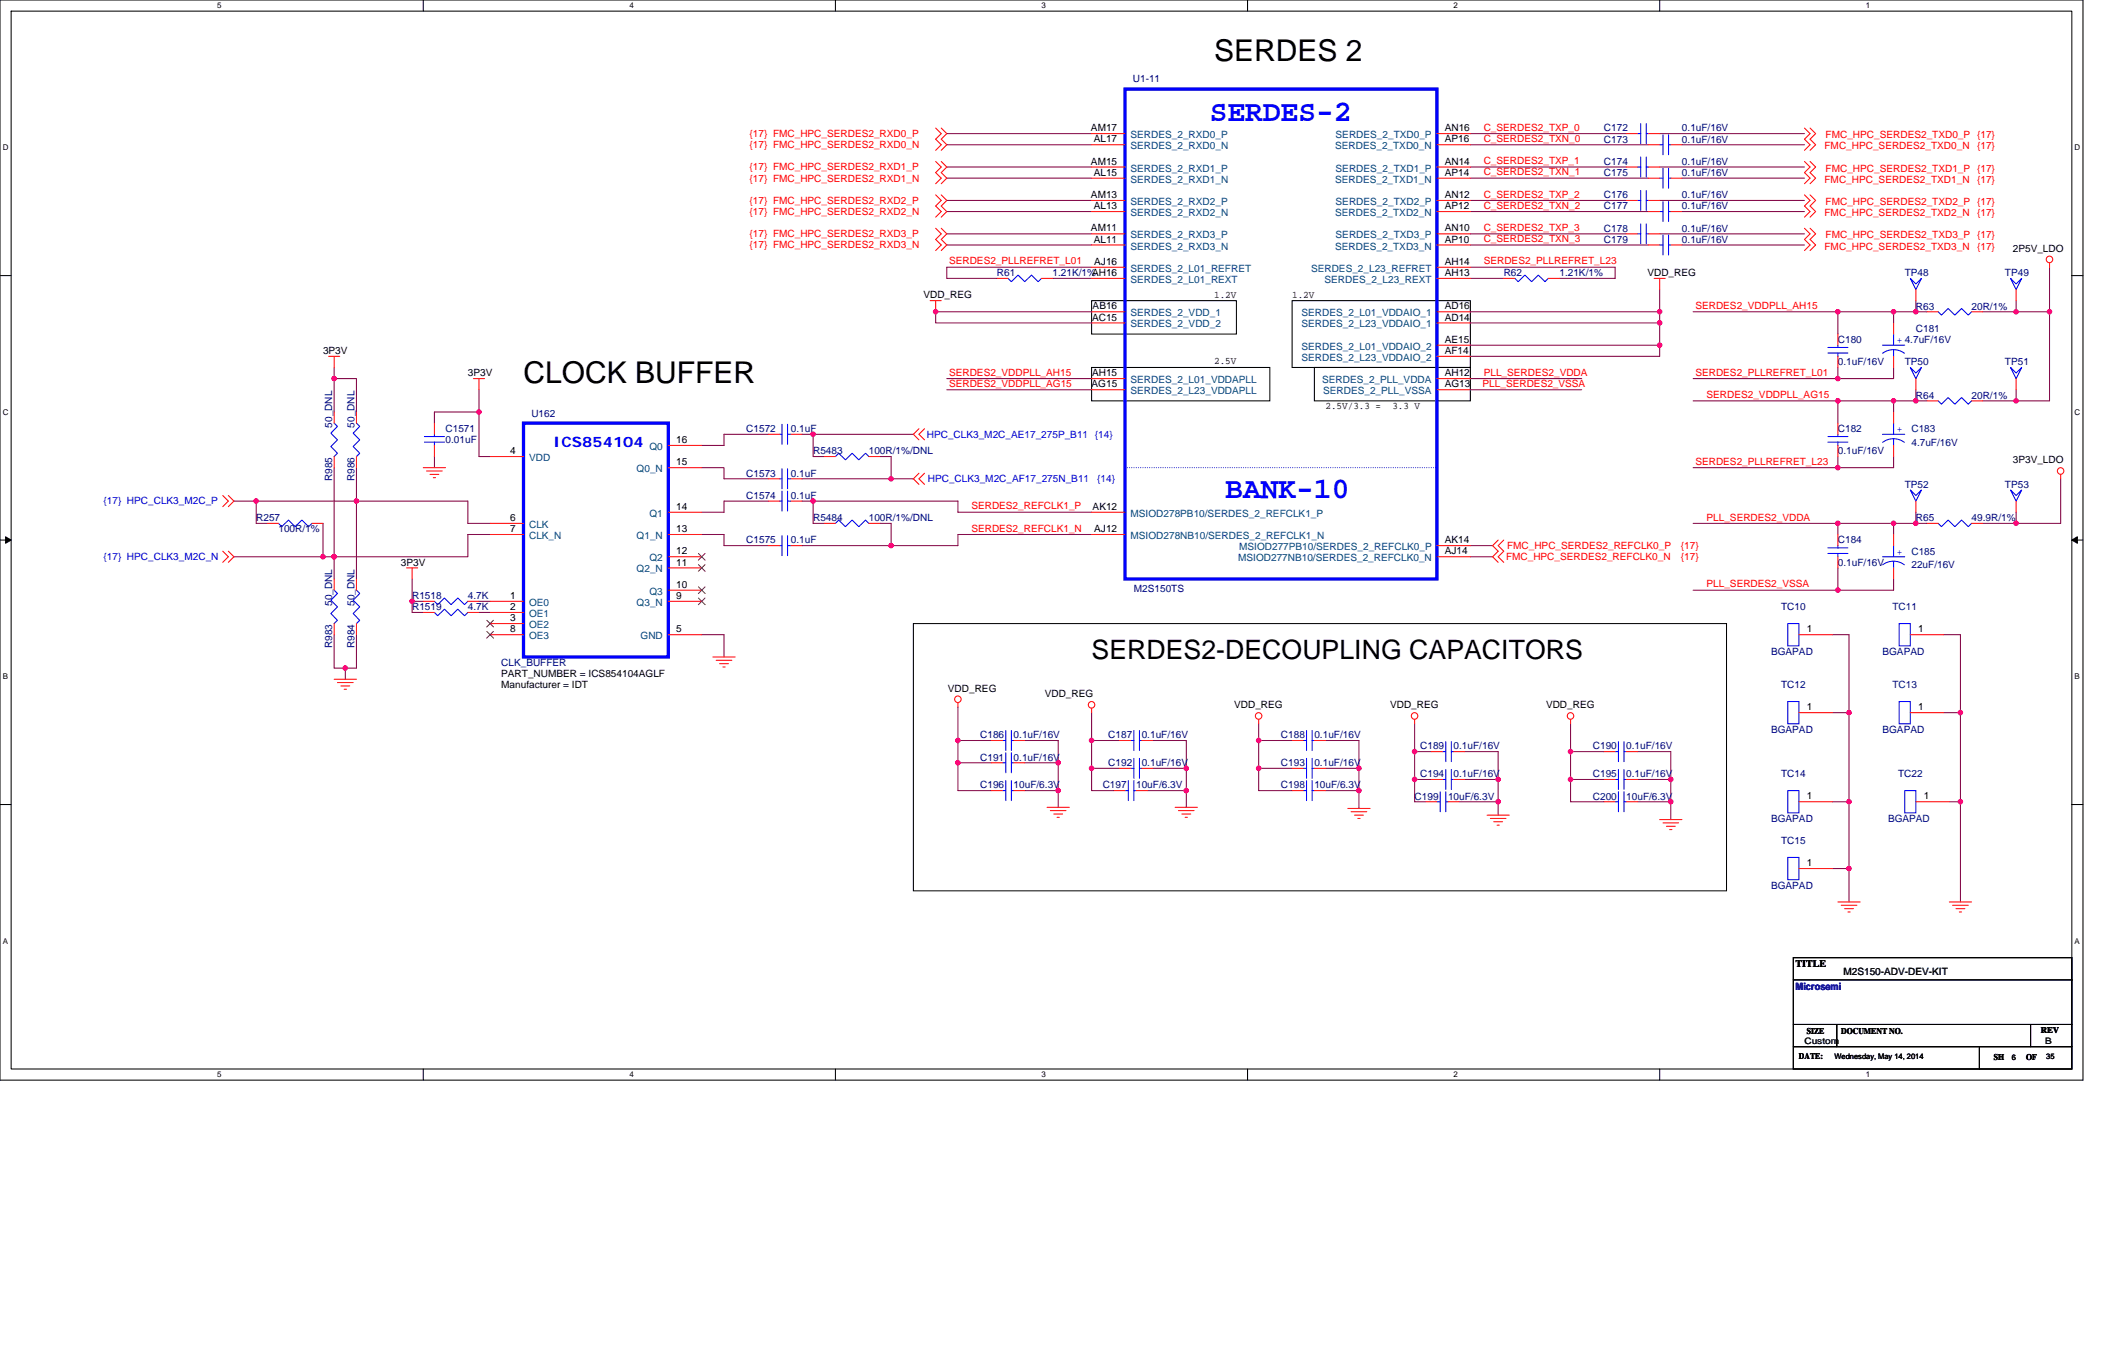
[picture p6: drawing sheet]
<svg xmlns="http://www.w3.org/2000/svg" width="432mm" height="279mm" viewBox="0 0 432 279" stroke-linecap="round" stroke-linejoin="round" font-family="sans-serif">
<path d="M0 0h427.5v221.7h-427.5zM2.3 2.3h422.9v217.2h-422.9z" fill="none" stroke="#000" stroke-width=".21"/>
<g fill="#fff">
<path d="M44.6 .2h.9v1.8h-.9z"/>
<path d="M44.6 219.7h.9v1.8h-.9z"/>
</g>
<path d="M86.9 0v2.3M86.9 219.5v2.2" fill="none" stroke="#000" stroke-width=".21"/>
<g fill="#fff">
<path d="M129.2 .2h.8v1.8h-.8z"/>
<path d="M129.2 219.7h.8v1.8h-.8z"/>
</g>
<path d="M171.4 0v2.3M171.4 219.5v2.2" fill="none" stroke="#000" stroke-width=".21"/>
<g fill="#fff">
<path d="M213.7 .2h.9v1.8h-.9z"/>
<path d="M213.7 219.7h.9v1.8h-.9z"/>
</g>
<path d="M256 0v2.3M256 219.5v2.2" fill="none" stroke="#000" stroke-width=".21"/>
<g fill="#fff">
<path d="M298.3 .2h.9v1.8h-.9z"/>
<path d="M298.3 219.7h.9v1.8h-.9z"/>
</g>
<path d="M340.6 0v2.3M340.6 219.5v2.2" fill="none" stroke="#000" stroke-width=".21"/>
<g fill="#fff">
<path d="M382.9 .2h.9v1.8h-.9z"/>
<path d="M382.9 219.7h.9v1.8h-.9z"/>
<path d="M.6 29.4h1.1v1.8h-1.1z"/>
<path d="M425.8 29.4h1.1v1.8h-1.1z"/>
<path d="M.6 83.7h1.1v1.8h-1.1z"/>
<path d="M425.8 83.7h1.1v1.8h-1.1z"/>
</g>
<path d="M0 56.6h2.3M425.2 56.6h2.3" fill="none" stroke="#000" stroke-width=".21"/>
<g fill="#fff">
<path d="M.6 138h1.1v1.8h-1.1z"/>
<path d="M425.8 138h1v1.8h-1z"/>
</g>
<path d="M0 110.9h2.3M425.2 110.9h2.3" fill="none" stroke="#000" stroke-width=".21"/>
<path d="M1.1 110.2l1.2 .7-1.2 .6zM425.2 110.9l1.1-.7v1.3z" fill="#000" stroke="#000" stroke-width=".21"/>
<g fill="#fff">
<path d="M.6 192.3h1.1v1.8h-1.1z"/>
<path d="M425.8 192.3h1v1.8h-1z"/>
</g>
<g fill="none" stroke="#000" stroke-width=".21">
<path d="M224 75.4h36.6v6.9h-36.6zM224 61.7h29.7v6.9h-29.7zM265.2 61.7h36.6v13.7h-36.6zM269.7 75.4h32.1v6.9h-32.1zM187.5 128h166.8v54.9h-166.8zM0 165.2h2.3M425.2 165.2h2.3M368 196.6h57.2v22.9h-57.2zM368 201.2h57.2M368 210.3h57.2M368 214.9h57.2M377 210.3v4.6"/>
<path d="M406.2 214.9v4.6M416.7 210.3v4.6"/>
</g>
<g fill="none" stroke="#800040" stroke-width=".21">
<path d="M194.3 27.4h29.7M194.3 29.7h29.7M194.3 34.3h29.7M194.3 36.6h29.7M301.8 36.6h36.5M301.8 29.7h36.5M301.8 27.4h32M301.8 34.3h32M340.6 27.4h29.7M340.6 34.3h29.7M345.2 36.6h25.1M345.2 29.7h25.1"/>
<path d="M194.3 41.1h29.7M194.3 43.4h29.7M194.3 48h29.7M194.3 50.3h29.7M216 57.1h8M224 54.9h-29.7v2.2h10.3M301.8 54.9h29.7v2.2h-11.5M301.8 50.3h36.5M301.8 43.4h36.5M301.8 57.1h6.8M301.8 41.1h32M301.8 48h32"/>
<path d="M340.6 41.1h29.7M340.6 48h29.7M340.6 59.4v4.6M345.2 50.3h25.1M345.2 43.4h25.1M420.6 54.9v9.1M68.6 75.4v9.2M68.6 77.7h4.6v6.9M194.3 77.7h29.7M224 64h-32v2.3h32M301.8 77.7h22.8M301.8 66.3h38.8"/>
<path d="M301.8 64h38.8M301.8 70.9h38.8M340.6 70.9v2.3h-38.8M340.6 64v2.3M340.6 66.3v4.6M347.5 77.7h29.7M347.5 64h29.7M377.2 64v4.6M377.2 75.4v2.3M377.2 64h11.4M388.6 75.4v2.3h-11.4M388.6 64v2.3"/>
<path d="M388.6 64h4.6M393.2 64h2.3M393.2 61.7v2.3M406.9 64h6.9M413.8 64h6.8M413.8 61.7v2.3M420.6 64v18.3h-6.8M68.6 96v18.3M73.2 96v6.9M89.2 93.7v2.3M98.3 80v4.6M98.3 84.6h-9.1v2.3"/>
<path d="M98.3 84.6v9.1h2.3M144 96h4.6v2.3h9.1M157.7 89.2h-9.1v2.2h-4.6M164.6 98.3h18.3M164.6 89.2h2.3M166.9 89.2h20.6M166.9 89.2v4.5h2.3M180.6 93.7h2.3v4.6M182.9 98.3h4.6M194.3 80h29.7M301.8 80h22.8M347.5 82.3h29.7"/>
<path d="M347.5 96h29.7M377.2 82.3v4.6M377.2 93.7v2.3M377.2 82.3h11.4M388.6 82.3h4.6M388.6 82.3v2.3M388.6 93.7v2.3h-11.4M393.2 80v2.3M393.2 82.3h2.3M406.9 82.3h6.9M413.8 80v2.3M422.9 98.3v9.1h-9.1"/>
<path d="M48 114.3h18.3M48 102.9h25.2M52.6 102.9v4.5h2.3M66.3 114.3h2.3M66.3 107.4v6.9M68.6 114.3v4.6M73.2 102.9h22.8v4.5h4.6M73.2 102.9v16M84.6 118.9v4.5M100.6 109.7h-4.6v4.6h-27.4M144 109.7h4.6v2.3h9.1M157.7 102.9h-9.1v2.3h-4.6"/>
<path d="M164.6 112h18.3M164.6 102.9h2.3M166.9 102.9h29.7v2.3h27.4M166.9 102.9v4.5h2.3M180.6 107.4h2.3v4.6M224 109.7h-27.4v2.3h-13.7M301.8 112h4.5M301.8 114.3h4.5M347.5 107.4h29.7M377.2 107.4v2.3M377.2 116.6v4.6M377.2 107.4h11.4"/>
<path d="M388.6 107.4h4.6M388.6 118.9v2.3h-11.4M388.6 107.4v2.3M393.2 105.2v2.2M393.2 107.4h2.3M406.9 107.4h6.9M413.8 105.2v2.2M68.6 130.3v6.9h2.3M70.9 137.2v2.2M73.2 130.3v6.9h-2.3M84.6 123.4v2.3h2.3M84.6 123.4h2.3"/>
<path d="M98.3 123.4h2.3M98.3 125.7h2.3M144 130.3h4.6v4.6M347.5 121.2h29.7M376 130.3h3.5v16M398.9 130.3h3.4v16M196.6 156.6v5.7h6.9M196.6 152h6.9M196.6 152v4.6h6.9M196.6 145.2v6.8M210.3 152h6.9v4.6M210.3 156.6h6.9"/>
<path d="M217.2 156.6v5.7M224 152v5.7M224 157.7v4.6h4.6M224 146.3v5.7M224 157.7h5.7M224 152h5.7M236.6 157.7h6.9M236.6 152h6.9v5.7M243.5 157.7v4.6M258.3 157.7v4.6h6.9M258.3 148.6v3.4M258.3 152v5.7"/>
<path d="M258.3 152h6.9M258.3 157.7h6.9M272 152h6.9v5.7M272 157.7h6.9M278.9 157.7v4.6M290.3 154.3v5.7M290.3 154.3h3.5M290.3 148.6v5.7M300.6 154.3h6.9v5.7M322.3 148.6v5.7M322.3 154.3v5.7M322.3 154.3h6.9"/>
<path d="M336 154.3h6.9v5.7M376 146.3h3.5M379.5 146.3v32M398.9 146.3h3.4M402.3 146.3v18.3h-2.3M210.3 162.3h6.9M217.2 162.3v3.4M235.5 162.3h8M243.5 162.3v3.4M272 162.3h6.9M278.9 162.3v3.7M290.3 160h3.5"/>
<path d="M290.3 160v4.6h2.3M299.5 164.6h8M300.6 160h6.9M307.5 164.6v2.7M307.5 160v4.6M322.3 160v4.6h6.9M322.3 160h6.9M336 160h6.9v4.6M336 164.6h6.9M342.9 164.6v3.7M376 164.6h3.5M376 178.3h3.5"/>
<path d="M379.5 178.3v6.9M402.3 164.6v20.6"/>
</g>
<g fill="#f0f" stroke="#f0f" stroke-width=".21">
<circle cx="192" cy="64" r=".46"/>
<circle cx="377.2" cy="121.1" r=".46"/>
<circle cx="388.6" cy="107.4" r=".46"/>
<circle cx="377.2" cy="82.3" r=".46"/>
<circle cx="377.2" cy="96" r=".46"/>
<circle cx="377.2" cy="77.7" r=".46"/>
<circle cx="377.2" cy="64" r=".46"/>
<circle cx="388.6" cy="82.3" r=".46"/>
<circle cx="377.2" cy="107.4" r=".46"/>
<circle cx="388.6" cy="64" r=".46"/>
<circle cx="258.3" cy="152" r=".46"/>
<circle cx="196.6" cy="152" r=".46"/>
<circle cx="196.6" cy="156.6" r=".46"/>
<circle cx="217.2" cy="162.3" r=".46"/>
<circle cx="217.2" cy="156.6" r=".46"/>
<circle cx="258.3" cy="157.7" r=".46"/>
<circle cx="307.5" cy="164.6" r=".46"/>
<circle cx="342.9" cy="164.6" r=".46"/>
<circle cx="224" cy="152" r=".46"/>
<circle cx="290.3" cy="160" r=".46"/>
<circle cx="290.3" cy="154.3" r=".46"/>
<circle cx="342.9" cy="160" r=".46"/>
<circle cx="307.5" cy="160" r=".46"/>
<circle cx="322.3" cy="160" r=".46"/>
<circle cx="322.3" cy="154.3" r=".46"/>
<circle cx="278.9" cy="162.3" r=".46"/>
<circle cx="278.9" cy="157.7" r=".46"/>
<circle cx="243.4" cy="162.3" r=".46"/>
<circle cx="243.4" cy="157.7" r=".46"/>
<circle cx="224" cy="157.7" r=".46"/>
<circle cx="379.5" cy="164.6" r=".46"/>
<circle cx="379.5" cy="146.3" r=".46"/>
<circle cx="379.5" cy="178.3" r=".46"/>
<circle cx="402.3" cy="164.6" r=".46"/>
<circle cx="402.3" cy="146.3" r=".46"/>
<circle cx="340.6" cy="66.3" r=".46"/>
<circle cx="340.6" cy="64" r=".46"/>
<circle cx="340.6" cy="70.9" r=".46"/>
<circle cx="413.8" cy="64" r=".46"/>
<circle cx="420.6" cy="64" r=".46"/>
<circle cx="166.9" cy="89.1" r=".46"/>
<circle cx="182.9" cy="98.3" r=".46"/>
<circle cx="98.3" cy="84.6" r=".46"/>
<circle cx="84.6" cy="123.4" r=".46"/>
<circle cx="166.9" cy="102.9" r=".46"/>
<circle cx="182.9" cy="112" r=".46"/>
<circle cx="68.6" cy="114.3" r=".46"/>
<circle cx="73.1" cy="102.9" r=".46"/>
<circle cx="70.9" cy="137.1" r=".46"/>
<circle cx="52.6" cy="102.9" r=".46"/>
<circle cx="66.3" cy="114.3" r=".46"/>
<circle cx="68.6" cy="77.7" r=".46"/>
<circle cx="393.2" cy="64" r=".46"/>
<circle cx="393.2" cy="82.3" r=".46"/>
<circle cx="413.8" cy="82.3" r=".46"/>
<circle cx="413.8" cy="107.4" r=".46"/>
<circle cx="393.2" cy="107.4" r=".46"/>
</g>
<g fill="none" stroke="#f00" stroke-width=".21">
<path d="M192 33.1l1.2 1.2-1.2 1.1 1.2 1.2-1.2 1.1M192 26.3l1.2 1.1-1.2 1.2 1.2 1.1-1.2 1.2M193.2 33.1l1.1 1.2-1.1 1.1 1.1 1.2-1.1 1.1M193.2 26.3l1.1 1.1-1.1 1.2 1.1 1.1-1.1 1.2M224 29.7h6.9M224 27.4h6.9M224 36.6h6.9M224 34.3h6.9M294.9 29.7h6.9M294.9 27.4h6.9M294.9 36.6h6.9M294.9 34.3h6.9"/>
<path d="M333.8 34.3h2.2M333.8 27.4h2.2M338.3 34.3h2.3M338.3 27.4h2.3M338.3 29.7h2.3M338.3 36.6h2.3M342.9 29.7h2.3M342.9 36.6h2.3M370.3 26.3l1.2 1.1-1.2 1.2 1.2 1.1-1.2 1.2M370.3 33.1l1.2 1.2-1.2 1.1 1.2 1.2-1.2 1.1M371.5 26.3l1.1 1.1-1.1 1.2 1.1 1.1-1.1 1.2M371.5 33.1l1.1 1.2-1.1 1.1 1.1 1.2-1.1 1.1"/>
<path d="M192 40l1.2 1.1-1.2 1.2 1.2 1.1-1.2 1.2M192 46.9l1.2 1.1-1.2 1.1 1.2 1.2-1.2 1.1M193.2 40l1.1 1.1-1.1 1.2 1.1 1.1-1.1 1.2M193.2 46.9l1.1 1.1-1.1 1.1 1.1 1.2-1.1 1.1M204.6 57.1h2.3M213.7 57.1h2.3M224 43.4h6.9M224 41.1h6.9M224 50.3h6.9M224 48h6.9M224 54.9h6.9M224 57.1h6.9"/>
<path d="M294.9 43.4h6.9M294.9 41.1h6.9M294.9 50.3h6.9M294.9 48h6.9M294.9 54.9h6.9M294.9 57.1h6.9M308.6 57.1h2.3M317.8 57.1h2.2M333.8 41.1h2.2M333.8 48h2.2M338.3 41.1h2.3M338.3 48h2.3"/>
<path d="M338.3 43.4h2.3M338.3 50.3h2.3M339.5 57.1h2.3M340.6 57.1v2.3M342.9 43.4h2.3M342.9 50.3h2.3M370.3 40l1.2 1.1-1.2 1.2 1.2 1.1-1.2 1.2M370.3 46.9l1.2 1.1-1.2 1.1 1.2 1.2-1.2 1.1M371.5 40l1.1 1.1-1.1 1.2 1.1 1.1-1.1 1.2M371.5 46.9l1.1 1.1-1.1 1.1 1.1 1.2-1.1 1.1M393.2 59.4v2.3M413.8 59.4v2.3"/>
<path d="M420.6 54v.9M67.4 73.2h2.3M68.6 73.2v2.2M97.2 77.7h2.2M98.3 77.7v2.3M190.9 61.7h2.3M192 61.7v2.3M224 77.7h6.9M224 64h6.9M224 66.3h6.9M294.9 64h6.9M294.9 70.9h6.9"/>
<path d="M294.9 66.3h6.9M294.9 73.2h6.9M294.9 77.7h6.9M377.2 68.6v2.3M377.2 73.2v2.2M388.6 66.3v2.3M388.6 73.2v2.2M393.2 77.7v2.3M395.5 64h2.3M404.6 64h2.3M413.8 77.7v2.3M68.6 84.6v2.3"/>
<path d="M68.6 93.7v2.3M73.2 84.6v2.3M73.2 93.7v2.3M86.9 96h4.5M87.5 96.7h3.3M88.2 97.4h1.9M88.9 98.1h.5M89.2 86.9v2.3M89.2 91.4v2.3M100.6 93.7h6.8M137.2 96h6.8M137.2 91.4h6.8"/>
<path d="M157.7 89.2h2.3M157.7 98.3h2.3M162.3 89.2h2.3M162.3 98.3h2.3M169.2 93.7h2.2M178.3 93.7h2.3M188.6 88l-1.1 1.2 1.1 1.1M188.6 97.2l-1.1 1.1 1.1 1.1M189.7 88l-1.1 1.2 1.1 1.1M189.7 97.2l-1.1 1.1 1.1 1.1M224 80h6.9M294.9 80h6.9"/>
<path d="M377.2 86.9v2.3M377.2 91.4v2.3M388.6 84.6v2.3M388.6 91.4v2.3M395.5 82.3h2.3M404.6 82.3h2.3M422.9 97.4v.9M45.7 113.2l1.2 1.1-1.2 1.1M45.7 101.7l1.2 1.2-1.2 1.1M46.9 113.2l1.1 1.1-1.1 1.1M46.9 101.7l1.1 1.2-1.1 1.1M54.9 107.4h2.2"/>
<path d="M64 107.4h2.3M68.6 118.9v2.3M73.2 118.9v2.3M83.4 116.6h2.3M84.6 116.6v2.3M100.6 107.4h6.8M100.6 109.7h6.8M137.2 116.6h6.8M137.2 114.3h6.8M137.2 109.7h6.8M137.2 105.2h6.8M157.7 102.9h2.3"/>
<path d="M157.7 112h2.3M162.3 102.9h2.3M162.3 112h2.3M169.2 107.4h2.2M178.3 107.4h2.3M224 105.2h6.9M224 109.7h6.9M294.9 114.3h6.9M294.9 112h6.9M307.5 110.9l-1.2 1.1 1.2 1.2-1.2 1.1 1.2 1.1M308.6 110.9l-1.1 1.1 1.1 1.2-1.1 1.1 1.1 1.1M377.2 109.7v2.3"/>
<path d="M377.2 114.3v2.3M388.6 109.7v2.3M388.6 116.6v2.3M393.2 102.9v2.3M395.5 107.4h2.3M404.6 107.4h2.3M413.8 102.9v2.3M68.6 139.4h4.6M68.6 128v2.3M73.2 128v2.3M86.9 123.4h2.3M86.9 125.7h2.3"/>
<path d="M96 123.4h2.3M96 125.7h2.3M100.6 123.4h6.8M100.6 125.7h6.8M100.6 128h6.8M100.6 130.3h6.8M137.2 130.3h6.8M137.2 123.4h6.8M137.2 121.2h6.8M146.3 134.9h4.6M147 135.6h3.2M147.7 136.2h1.8"/>
<path d="M148.4 136.9h.4M369.2 130.3h6.8M392 130.3h6.9M69.3 140.1h3.2M70 140.8h1.8M70.6 141.5h.5M196.6 144.3v.9M203.5 152h2.2M203.5 156.6h2.2M208 152h2.3M208 156.6h2.3M224 145.4v.9"/>
<path d="M229.7 152h2.3M229.7 157.7h2.3M234.3 152h2.3M234.3 157.7h2.3M258.3 147.7v.9M265.2 157.7h2.3M265.2 152h2.3M269.7 157.7h2.3M269.7 152h2.3M290.3 147.7v.9M293.8 154.3h2.2M298.3 154.3h2.3"/>
<path d="M322.3 147.7v.9M329.2 154.3h2.3M333.8 154.3h2.2M369.2 146.3h6.8M392 146.3h6.9M203.5 162.3h2.2M208 162.3h2.3M214.9 165.7h4.6M215.6 166.4h3.2M216.3 167.1h1.8M216.9 167.8h.5M228.6 162.3h2.3"/>
<path d="M233.2 162.3h2.3M241.2 165.7h4.5M241.9 166.4h3.2M242.5 167.1h1.9M243.2 167.8h.5M265.2 162.3h2.3M269.7 162.3h2.3M276.6 166h4.6M277.3 166.6h3.2M278 167.3h1.8M278.7 168h.4M292.6 164.6h2.3"/>
<path d="M293.8 160h2.2M297.2 164.6h2.3M298.3 160h2.3M305.2 167.3h4.6M305.9 168h3.2M306.6 168.7h1.8M307.2 169.4h.5M329.2 164.6h2.3M329.2 160h2.3M333.8 164.6h2.2M333.8 160h2.2M340.6 168.3h4.6"/>
<path d="M341.3 168.9h3.2M342 169.6h1.8M342.7 170.3h.4M369.2 164.6h6.8M369.2 178.3h6.8M393.2 164.6h6.9M377.2 185.2h4.6M377.9 185.8h3.2M378.6 186.5h1.8M379.2 187.2h.5M400 185.2h4.6M400.7 185.8h3.2"/>
<path d="M401.4 186.5h1.8M402.1 187.2h.5"/>
<circle cx="420.6" cy="53.2" r=".67"/>
<circle cx="422.9" cy="96.7" r=".67"/>
<circle cx="196.6" cy="143.5" r=".67"/>
<circle cx="224" cy="144.7" r=".67"/>
<circle cx="258.3" cy="147" r=".67"/>
<circle cx="290.3" cy="147" r=".67"/>
<circle cx="322.3" cy="147" r=".67"/>
</g>
<g fill="none" stroke="#00f" stroke-width=".21">
<path d="M336 34.3h.7M336 27.4h.7M336.7 32.2v4.1M336.7 39.1v4.1M336.7 25.4v4.1M337.9 32.2v4.1M337.9 39.1v4.1M337.9 25.4v4.1M337.9 34.3h.4M337.9 27.4h.4M340.6 29.7h.7M340.6 36.6h.7"/>
<path d="M341.3 27.7v4.1M341.3 34.5v4.1M342.4 27.7v4.1M342.4 34.5v4.1M342.4 29.7h.5M342.4 36.6h.5M206.9 57.1l.7 .7 1.3-1.3 1.4 1.3 1.4-1.3 1.4 1.3 .6-.7M310.9 57.1l.7 .7 1.3-1.3 1.4 1.3 1.4-1.3 1.4 1.3 .7-.7M336 41.1h.7M336 48h.7M336.7 46v4.1M337.9 46v4.1"/>
<path d="M337.9 41.1h.4M337.9 48h.4M340.6 43.4h.7M340.6 50.3h.7M341.3 41.4v4.1M341.3 48.2v4.1M342.4 41.4v4.1M342.4 48.2v4.1M342.4 43.4h.5M342.4 50.3h.5M392 57.1l1.2 1.2 1.1-1.2-1.1 2.3zM412.6 57.1l1.2 1.2 1.1-1.2-1.1 2.3z"/>
<path d="M375.1 72.5h4.1M375.1 71.3h4.1M377.2 70.9v.4M377.2 72.5v.7M386.3 70.9h4.6M386.4 72.5a3.7 3.7 0 0 1 4.4 0M388.6 71.8v1.4M388.6 68.6v2.3M392 75.4l1.2 1.2 1.1-1.2-1.1 2.3zM397.8 64l.6 .7 1.4-1.4 1.4 1.4 1.4-1.4 1.3 1.4 .7-.7M412.6 75.4l1.2 1.2 1.1-1.2-1.1 2.3zM68.6 86.9l.7 .6-1.4 1.4 1.4 1.4-1.4 1.4 1.4 1.3-.7 .7"/>
<path d="M73.2 86.9l.6 .6-1.3 1.4 1.3 1.4-1.3 1.4 1.3 1.3-.6 .7M87.1 90.8h4.1M87.1 89.6h4.1M89.2 89.2v.4M89.2 90.8v.6M160 89.2h.5M160 98.3h.5M160.5 87.1v4.1M160.5 96.2v4.2M161.6 87.1v4.1M161.6 96.2v4.2M161.6 89.2h.7"/>
<path d="M161.6 98.3h.7M171.4 93.7l.7-.7 1.4 1.4 1.4-1.4 1.4 1.4 1.3-1.4 .7 .7M375.1 90.8h4.1M375.1 89.6h4.1M377.2 89.2v.4M377.2 90.8v.6M386.3 89.2h4.6M386.4 90.8a3.7 3.7 0 0 1 4.4 0M388.6 90.1v1.3M388.6 86.9v2.3M397.8 82.3l.6 .7 1.4-1.4 1.4 1.4 1.4-1.4 1.3 1.4 .7-.7M57.2 107.4l.6 .7 1.4-1.3 1.4 1.3 1.4-1.3 1.3 1.3 .7-.7"/>
<path d="M160 102.9h.5M160 112h.5M160.5 100.8v4.1M160.5 110v4.1M161.6 100.8v4.1M161.6 110v4.1M161.6 102.9h.7M161.6 112h.7M171.4 107.4l.7-.6 1.4 1.3 1.4-1.3 1.4 1.3 1.3-1.3 .7 .6M375.1 113.6h4.1M375.1 112.5h4.1M377.2 112v.5"/>
<path d="M377.2 113.6v.7M386.3 114.3h4.6M386.4 116a3.7 3.7 0 0 1 4.4 0M388.6 115.2v1.4M388.6 112v2.3M392 100.6l1.2 1.1 1.1-1.1-1.1 2.3zM397.8 107.4l.6 .7 1.4-1.3 1.4 1.3 1.4-1.3 1.3 1.3 .7-.7M412.6 100.6l1.2 1.1 1.1-1.1-1.1 2.3zM68.6 121.2l.7 .6-1.4 1.4 1.4 1.4-1.4 1.4 1.4 1.3-.7 .7M73.2 121.2l.6 .6-1.3 1.4 1.3 1.4-1.3 1.4 1.3 1.3-.6 .7M89.2 123.4l.6 .7 1.4-1.3 1.4 1.3 1.4-1.3 1.3 1.3 .7-.7M89.2 125.7l.6 .7 1.4-1.3 1.4 1.3 1.4-1.3 1.3 1.3 .7-.7"/>
<path d="M366.9 128h2.3v4.6h-2.3zM389.8 128h2.2v4.6h-2.2zM205.7 152h.7M205.7 156.6h.7M206.4 150v4.1M206.4 154.5v4.1M207.6 150v4.1M207.6 154.5v4.1M207.6 152h.4M207.6 156.6h.4M232 152h.7M232 157.7h.7"/>
<path d="M232.7 150v4.1M232.7 155.7v4.1M233.8 150v4.1M233.8 155.7v4.1M233.8 152h.5M233.8 157.7h.5M267.5 157.7h.6M267.5 152h.6M268.1 155.7v4.1M268.1 150v4.1M269.3 155.7v4.1M269.3 150v4.1"/>
<path d="M269.3 157.7h.4M269.3 152h.4M296 154.3h.7M296.7 152.3v4.1M296.7 158v4.1M297.9 152.3v4.1M297.9 158v4.1M297.9 154.3h.4M331.5 154.3h.6M332.1 158v4.1M332.1 152.3v4.1M333.3 158v4.1"/>
<path d="M333.3 152.3v4.1M333.3 154.3h.5M366.9 144h2.3v4.6h-2.3zM389.8 144h2.2v4.6h-2.2zM205.7 162.3h.7M206.4 160.3v4.1M207.6 160.3v4.1M207.6 162.3h.4M230.9 162.3h.7M231.6 160.3v4.1M232.7 160.3v4.1M232.7 162.3h.5"/>
<path d="M267.5 162.3h.6M268.1 160.3v4.1M269.3 160.3v4.1M269.3 162.3h.4M294.9 164.6h.7M295.6 162.5v4.1M296 160h.7M296.7 162.5v4.1M296.7 164.6h.5M297.9 160h.4M331.5 164.6h.6M331.5 160h.6"/>
<path d="M332.1 162.5v4.1M333.3 162.5v4.1M333.3 164.6h.5M333.3 160h.5M366.9 162.3h2.3v4.6h-2.3zM366.9 176h2.3v4.6h-2.3zM390.9 162.3h2.3v4.6h-2.3z"/>
</g>
<path d="M230.9 18.3h64v100.6h-64zM107.4 86.9h29.8v48h-29.8z" fill="none" stroke="#00f" stroke-width=".68"/>
<path d="M230.9 96h64M294.9 96h.1" fill="none" stroke="#00f" stroke-width=".21" stroke-dasharray="0 .4"/>
<path d="M143.3 115.9l1.4 1.4M143.3 113.6l1.4 1.4M144.7 115.9l-1.4 1.4M144.7 113.6l-1.4 1.4M99.9 127.3l1.4 1.4M99.9 129.6l1.4 1.4M101.3 127.3l-1.4 1.4M101.3 129.6l-1.4 1.4M143.3 122.8l1.4 1.3M143.3 120.5l1.4 1.4M144.7 122.8l-1.4 1.3M144.7 120.5l-1.4 1.4" fill="none" stroke="#804000" stroke-width=".21"/>
<g font-size="6.2">
<text x="249.2" y="12.4">SERDES 2</text>
<text x="107.4" y="78.7">CLOCK BUFFER</text>
</g>
<g font-size="6.2" fill="#00f">
<text x="248.3" y="24.8">SERDES-2</text>
<text x="251.5" y="102.3">BANK-10</text>
</g>
<text font-size="5.5" x="224" y="135.3">SERDES2-DECOUPLING CAPACITORS</text>
<text font-size="3" fill="#00f" x="113.6" y="91.7">ICS854104</text>
<g font-size="2.1" fill="#000080">
<text x="232.5" y="16.9">U1-11</text>
<text x="329.2" y="29.3">C173</text>
<text x="329.2" y="27">C172</text>
<text x="345.2" y="29.3">0.1uF/16V</text>
<text x="345.2" y="27">0.1uF/16V</text>
<text x="329.2" y="33.8">C174</text>
<text x="345.2" y="33.8">0.1uF/16V</text>
<text x="329.2" y="36.1">C175</text>
<text x="329.2" y="40.7">C176</text>
<text x="345.2" y="36.1">0.1uF/16V</text>
<text x="345.2" y="40.7">0.1uF/16V</text>
<text x="329.2" y="43">C177</text>
<text x="329.2" y="47.6">C178</text>
<text x="345.2" y="43">0.1uF/16V</text>
<text x="345.2" y="47.6">0.1uF/16V</text>
<text x="329.2" y="49.8">C179</text>
<text x="345.2" y="49.8">0.1uF/16V</text>
<text x="204.6" y="56.7">R61</text>
<text x="216" y="56.7">1.21K/1%AH16</text>
<text x="308.6" y="56.7">R62</text>
<text x="320" y="56.7">1.21K/1%</text>
<text x="390.9" y="56.7">TP48</text>
<text x="411.5" y="56.7">TP49</text>
<text x="393.2" y="63.6">R63</text>
<text x="404.6" y="63.6">20R/1%</text>
<text x="377.2" y="70.4">C180</text>
<text x="393.2" y="68.1">C181</text>
<text x="377.2" y="75">0.1uF/16V</text>
<text x="390.9" y="75">TP50</text>
<text x="411.5" y="75">TP51</text>
<text x="393.2" y="81.9">R64</text>
<text x="404.6" y="81.9">20R/1%</text>
<text x="68.2" y="87.8" transform="rotate(-90 68.2 87.8)">50_DNL</text>
<text x="72.8" y="87.8" transform="rotate(-90 72.8 87.8)">50_DNL</text>
<text x="91.4" y="88.7">C1571</text>
<text x="109.1" y="85.5">U162</text>
<text x="153.2" y="88.7">C1572</text>
<text x="162.3" y="88.7">0.1uF</text>
<text x="377.2" y="88.7">C182</text>
<text x="392.3" y="88.7">C183</text>
<text x="91.4" y="91">0.01uF</text>
<text x="166.9" y="93.3">R5483</text>
<text x="178.3" y="93.3">100R/1%/DNL</text>
<text x="377.2" y="93.3">0.1uF/16V</text>
<text x="392.3" y="91.5">4.7uF/16V</text>
<text x="68.2" y="98.8" transform="rotate(-90 68.2 98.8)">R985</text>
<text x="72.8" y="98.8" transform="rotate(-90 72.8 98.8)">R986</text>
<text x="153.2" y="97.9">C1573</text>
<text x="162.3" y="97.9">0.1uF</text>
<text x="390.9" y="100.1">TP52</text>
<text x="411.5" y="100.1">TP53</text>
<text x="52.6" y="107">R257</text>
<text x="153.2" y="102.4">C1574</text>
<text x="162.3" y="102.4">0.1uF</text>
<text x="166.9" y="107">R5484</text>
<text x="178.3" y="107">100R/1%/DNL</text>
<text x="393.2" y="107">R65</text>
<text x="404.6" y="107">49.9R/1%</text>
<text x="57.1" y="109.3">100R/1%</text>
<text x="153.2" y="111.6">C1575</text>
<text x="162.3" y="111.6">0.1uF</text>
<text x="377.2" y="111.6">C184</text>
<text x="392.3" y="113.9">C185</text>
<text x="377.2" y="116.1">0.1uF/16V</text>
<text x="392.3" y="116.6">22uF/16V</text>
<text x="68.2" y="124.4" transform="rotate(-90 68.2 124.4)">50_DNL</text>
<text x="72.8" y="124.4" transform="rotate(-90 72.8 124.4)">50_DNL</text>
<text x="84.6" y="123">R1518</text>
<text x="84.6" y="125.3">R1519</text>
<text x="96" y="123">4.7K</text>
<text x="96" y="125.3">4.7K</text>
<text x="232.7" y="121.6">M2S150TS</text>
<text x="365.5" y="125.3">TC10</text>
<text x="388.4" y="125.3">TC11</text>
<text x="68.2" y="133.1" transform="rotate(-90 68.2 133.1)">R983</text>
<text x="72.8" y="133.1" transform="rotate(-90 72.8 133.1)">R984</text>
<text x="102.9" y="136.7">CLK_BUFFER</text>
<text x="363.5" y="134.4">BGAPAD</text>
<text x="386.3" y="134.4">BGAPAD</text>
<text x="365.5" y="141.3">TC12</text>
<text x="388.4" y="141.3">TC13</text>
<text x="201.2" y="151.6">C186</text>
<text x="208" y="151.6">0.1uF/16V</text>
<text x="227.5" y="151.6">C187</text>
<text x="234.3" y="151.6">0.1uF/16V</text>
<text x="262.9" y="151.6">C188</text>
<text x="269.7" y="151.6">0.1uF/16V</text>
<text x="291.5" y="153.9">C189</text>
<text x="298.3" y="153.9">0.1uF/16V</text>
<text x="326.9" y="153.9">C190</text>
<text x="333.8" y="153.9">0.1uF/16V</text>
<text x="363.5" y="150.4">BGAPAD</text>
<text x="386.3" y="150.4">BGAPAD</text>
<text x="201.2" y="156.1">C191</text>
<text x="201.2" y="161.9">C196</text>
<text x="208" y="156.1">0.1uF/16V</text>
<text x="208" y="161.9">10uF/6.3V</text>
<text x="226.3" y="161.9">C197</text>
<text x="227.5" y="157.3">C192</text>
<text x="233.2" y="161.9">10uF/6.3V</text>
<text x="234.3" y="157.3">0.1uF/16V</text>
<text x="262.9" y="161.9">C198</text>
<text x="262.9" y="157.3">C193</text>
<text x="269.7" y="161.9">10uF/6.3V</text>
<text x="269.7" y="157.3">0.1uF/16V</text>
<text x="291.5" y="159.6">C194</text>
<text x="298.3" y="159.6">0.1uF/16V</text>
<text x="326.9" y="159.6">C195</text>
<text x="333.8" y="159.6">0.1uF/16V</text>
<text x="365.5" y="159.6">TC14</text>
<text x="389.5" y="159.6">TC22</text>
<text x="290.3" y="164.1">C199</text>
<text x="297.2" y="164.1">10uF/6.3V</text>
<text x="326.9" y="164.1">C200</text>
<text x="333.8" y="164.1">10uF/6.3V</text>
<text x="363.5" y="168.7">BGAPAD</text>
<text x="365.5" y="173.3">TC15</text>
<text x="387.5" y="168.7">BGAPAD</text>
<text x="363.5" y="182.4">BGAPAD</text>
</g>
<g font-size="2.1" fill="#f00">
<text x="153.8" y="28.1">{17} FMC_HPC_SERDES2_RXD0_P</text>
<text x="304.5" y="26.9">C_SERDES2_TXP_0</text>
<text x="304.5" y="29.1">C_SERDES2_TXN_0</text>
<text x="374.7" y="28.4">FMC_HPC_SERDES2_TXD0_P {17}</text>
<text x="153.8" y="35">{17} FMC_HPC_SERDES2_RXD1_P</text>
<text x="153.8" y="30.4">{17} FMC_HPC_SERDES2_RXD0_N</text>
<text x="304.5" y="33.7">C_SERDES2_TXP_1</text>
<text x="374.4" y="30.6">FMC_HPC_SERDES2_TXD0_N</text>
<text x="374.7" y="35.2">FMC_HPC_SERDES2_TXD1_P {17}</text>
<text x="405.8" y="30.6">{17}</text>
<text x="153.8" y="37.3">{17} FMC_HPC_SERDES2_RXD1_N</text>
<text x="153.8" y="41.8">{17} FMC_HPC_SERDES2_RXD2_P</text>
<text x="304.5" y="36">C_SERDES2_TXN_1</text>
<text x="304.5" y="40.6">C_SERDES2_TXP_2</text>
<text x="374.4" y="37.5">FMC_HPC_SERDES2_TXD1_N</text>
<text x="405.8" y="37.5">{17}</text>
<text x="153.8" y="44.1">{17} FMC_HPC_SERDES2_RXD2_N</text>
<text x="304.5" y="47.4">C_SERDES2_TXP_3</text>
<text x="304.5" y="42.9">C_SERDES2_TXN_2</text>
<text x="374.4" y="44.4">FMC_HPC_SERDES2_TXD2_N</text>
<text x="374.7" y="42.1">FMC_HPC_SERDES2_TXD2_P {17}</text>
<text x="405.8" y="44.4">{17}</text>
<text x="153.8" y="48.7">{17} FMC_HPC_SERDES2_RXD3_P</text>
<text x="153.8" y="51">{17} FMC_HPC_SERDES2_RXD3_N</text>
<text x="304.5" y="49.7">C_SERDES2_TXN_3</text>
<text x="374.4" y="51.2">FMC_HPC_SERDES2_TXD3_N</text>
<text x="374.7" y="48.9">FMC_HPC_SERDES2_TXD3_P {17}</text>
<text x="405.8" y="51.2">{17}</text>
<text x="194.8" y="54.3">SERDES2_PLLREFRET_L01</text>
<text x="304.5" y="54.3">SERDES2_PLLREFRET_L23</text>
<text x="347.9" y="63.4">SERDES2_VDDPLL_AH15</text>
<text x="194.8" y="77.2">SERDES2_VDDPLL_AH15</text>
<text x="304.5" y="77.2">PLL_SERDES2_VDDA</text>
<text x="347.9" y="77.2">SERDES2_PLLREFRET_L01</text>
<text x="194.8" y="79.4">SERDES2_VDDPLL_AG15</text>
<text x="304.3" y="79.4">PLL_SERDES2_VSSA</text>
<text x="350.2" y="81.7">SERDES2_VDDPLL_AG15</text>
<text x="347.9" y="95.4">SERDES2_PLLREFRET_L23</text>
<text x="199.3" y="104.6">SERDES2_REFCLK1_P</text>
<text x="350.2" y="106.9">PLL_SERDES2_VDDA</text>
<text x="199.3" y="109.2">SERDES2_REFCLK1_N</text>
<text x="309.3" y="112.7">FMC_HPC_SERDES2_REFCLK0_P</text>
<text x="344.9" y="112.7">{17}</text>
<text x="309.1" y="115">FMC_HPC_SERDES2_REFCLK0_N</text>
<text x="344.9" y="115">{17}</text>
<text x="350.2" y="120.6">PLL_SERDES2_VSSA</text>
</g>
<g font-size="2.1">
<text x="223.9" y="26.9">AM17</text>
<text x="224.5" y="29.2">AL17</text>
<text x="296.5" y="29.2">AP16</text>
<text x="296.5" y="26.9">AN16</text>
<text x="223.9" y="33.8">AM15</text>
<text x="296.5" y="33.8">AN14</text>
<text x="223.9" y="40.7">AM13</text>
<text x="224.5" y="36.1">AL15</text>
<text x="296.5" y="36.1">AP14</text>
<text x="296.5" y="40.7">AN12</text>
<text x="223.9" y="47.5">AM11</text>
<text x="224.5" y="42.9">AL13</text>
<text x="296.5" y="42.9">AP12</text>
<text x="296.5" y="47.5">AN10</text>
<text x="224.5" y="49.8">AL11</text>
<text x="296.5" y="49.8">AP10</text>
<text x="413.1" y="51.7">2P5V_LDO</text>
<text x="224.6" y="54.4">AJ16</text>
<text x="296.5" y="54.4">AH14</text>
<text x="296.5" y="56.7">AH13</text>
<text x="338.1" y="56.7">VDD_REG</text>
<text x="189.5" y="61.3">VDD_REG</text>
<text x="224.1" y="65.8">AC15</text>
<text x="224.2" y="63.5">AB16</text>
<text x="249.2" y="61.1">1.2V</text>
<text x="265.2" y="61.1">1.2V</text>
<text x="296.5" y="63.5">AD16</text>
<text x="296.5" y="65.8">AD14</text>
<text x="296.5" y="70.4">AE15</text>
<text x="66.3" y="72.7">3P3V</text>
<text x="96" y="77.3">3P3V</text>
<text x="224.1" y="77.2">AH15</text>
<text x="249.2" y="74.8">2.5V</text>
<text x="296.5" y="77.2">AH12</text>
<text x="296.5" y="72.7">AF14</text>
<text x="224" y="79.5">AG15</text>
<text x="272" y="83.9">2.5V/3.3 =</text>
<text x="285.7" y="83.9">3.3 V</text>
<text x="296.5" y="79.5">AG13</text>
<text x="104.7" y="93.2">4</text>
<text x="138.8" y="95.5">15</text>
<text x="138.8" y="91">16</text>
<text x="413.1" y="95.1">3P3V_LDO</text>
<text x="104.7" y="107">6</text>
<text x="138.8" y="104.7">14</text>
<text x="224.2" y="104.7">AK12</text>
<text x="104.7" y="109.2">7</text>
<text x="138.8" y="109.2">13</text>
<text x="138.8" y="113.8">12</text>
<text x="224.6" y="109.2">AJ12</text>
<text x="296.5" y="113.8">AJ14</text>
<text x="296.5" y="111.5">AK14</text>
<text x="82.3" y="116.1">3P3V</text>
<text x="138.8" y="116.1">11</text>
<text x="104.7" y="123">1</text>
<text x="104.7" y="125.2">2</text>
<text x="138.8" y="123">9</text>
<text x="138.8" y="120.7">10</text>
<text x="104.7" y="127.5">3</text>
<text x="104.7" y="129.8">8</text>
<text x="138.8" y="129.8">5</text>
<text x="370.8" y="129.8">1</text>
<text x="393.7" y="129.8">1</text>
<text x="102.9" y="141.3">Manufacturer = IDT</text>
<text x="102.9" y="139">PART_NUMBER = ICS854104AGLF</text>
<text x="194.5" y="142">VDD_REG</text>
<text x="214.4" y="143.1">VDD_REG</text>
<text x="253.3" y="145.4">VDD_REG</text>
<text x="285.3" y="145.4">VDD_REG</text>
<text x="317.3" y="145.4">VDD_REG</text>
<text x="370.8" y="145.8">1</text>
<text x="393.7" y="145.8">1</text>
<text x="370.8" y="164.1">1</text>
<text x="394.8" y="164.1">1</text>
<text x="370.8" y="177.8">1</text>
<text x="368.5" y="198.5">TITLE</text>
</g>
<g font-size="2.1" fill="#004080">
<text x="232" y="28.4">SERDES_2_RXD0_P</text>
<text x="274.1" y="28.4">SERDES_2_TXD0_P</text>
<text x="232" y="30.6">SERDES_2_RXD0_N</text>
<text x="232" y="35.2">SERDES_2_RXD1_P</text>
<text x="274" y="30.6">SERDES_2_TXD0_N</text>
<text x="274.1" y="35.2">SERDES_2_TXD1_P</text>
<text x="232" y="37.5">SERDES_2_RXD1_N</text>
<text x="274" y="37.5">SERDES_2_TXD1_N</text>
<text x="232" y="44.4">SERDES_2_RXD2_N</text>
<text x="232" y="42.1">SERDES_2_RXD2_P</text>
<text x="274" y="44.4">SERDES_2_TXD2_N</text>
<text x="274.1" y="42.1">SERDES_2_TXD2_P</text>
<text x="232" y="51.2">SERDES_2_RXD3_N</text>
<text x="232" y="48.9">SERDES_2_RXD3_P</text>
<text x="274" y="51.2">SERDES_2_TXD3_N</text>
<text x="274.1" y="48.9">SERDES_2_TXD3_P</text>
<text x="232" y="55.8">SERDES_2_L01_REFRET</text>
<text x="232" y="58.1">SERDES_2_L01_REXT</text>
<text x="269.1" y="55.8">SERDES_2_L23_REFRET</text>
<text x="271.8" y="58.1">SERDES_2_L23_REXT</text>
<text x="232" y="64.9">SERDES_2_VDD_1</text>
<text x="267.1" y="64.9">SERDES_2_L01_VDDAIO_1</text>
<text x="232" y="67.2">SERDES_2_VDD_2</text>
<text x="267.1" y="71.8">SERDES_2_L01_VDDAIO_2</text>
<text x="267.1" y="67.2">SERDES_2_L23_VDDAIO_1</text>
<text x="267.1" y="74.1">SERDES_2_L23_VDDAIO_2</text>
<text x="232" y="78.7">SERDES_2_L01_VDDAPLL</text>
<text x="232" y="80.9">SERDES_2_L23_VDDAPLL</text>
<text x="271.3" y="78.7">SERDES_2_PLL_VDDA</text>
<text x="271.5" y="80.9">SERDES_2_PLL_VSSA</text>
<text x="108.6" y="94.7">VDD</text>
<text x="133.3" y="92.4">Q0</text>
<text x="130.7" y="96.9">Q0_N</text>
<text x="133.3" y="106.1">Q1</text>
<text x="232" y="106.1">MSIOD278PB10/SERDES_2_REFCLK1_P</text>
<text x="108.6" y="108.4">CLK</text>
<text x="108.6" y="110.7">CLK_N</text>
<text x="130.7" y="110.7">Q1_N</text>
<text x="232" y="110.7">MSIOD278NB10/SERDES_2_REFCLK1_N</text>
<text x="254.3" y="112.9">MSIOD277PB10/SERDES_2_REFCLK0_P</text>
<text x="130.7" y="117.5">Q2_N</text>
<text x="133.3" y="115.2">Q2</text>
<text x="254.1" y="115.2">MSIOD277NB10/SERDES_2_REFCLK0_N</text>
<text x="108.6" y="124.4">OE0</text>
<text x="130.7" y="124.4">Q3_N</text>
<text x="133.3" y="122.1">Q3</text>
<text x="108.6" y="126.7">OE1</text>
<text x="108.6" y="128.9">OE2</text>
<text x="108.6" y="131.2">OE3</text>
<text x="131.5" y="131.2">GND</text>
</g>
<g font-size="2.1" fill="#00f">
<text x="389.3" y="70.5">+ 4.7uF/16V</text>
<text x="190.2" y="89.9">HPC_CLK3_M2C_AE17_275P_B11 {14}</text>
<text x="389.3" y="88.8">+</text>
<text x="190.4" y="99">HPC_CLK3_M2C_AF17_275N_B11</text>
<text x="225.2" y="99">{14}</text>
<text x="21.3" y="103.6">{17} HPC_CLK3_M2C_P</text>
<text x="389.3" y="113.9">+</text>
<text x="21.3" y="115">{17} HPC_CLK3_M2C_N</text>
</g>
<text font-size="2.1" fill="#0000a0" x="368.5" y="203.3">Microsemi</text>
<text font-size="2.1" fill="#008000" x="378.3" y="200.3">M2S150-ADV-DEV-KIT</text>
<g font-size="1.8" fill="#008000">
<text x="370.3" y="214.2">Custom</text>
<text x="419.7" y="214.2">B</text>
</g>
<g font-size="1.8">
<text x="370.8" y="212.2">SIZE</text>
<text x="377.9" y="212.2">DOCUMENT NO.</text>
<text x="418.8" y="212">REV</text>
<text x="369.2" y="217.5">DATE:</text>
<text x="409.2" y="217.7">SH</text>
<text x="415.8" y="217.7">OF</text>
</g>
<g font-size="1.6">
<text x="44.6" y="1.7">5</text>
<text x="129.2" y="1.7">4</text>
<text x="213.7" y="1.7">3</text>
<text x="298.3" y="1.7">2</text>
<text x="382.9" y="1.7">1</text>
<text x=".6" y="30.9">D</text>
<text x="425.8" y="30.9">D</text>
<text x=".6" y="85.2">C</text>
<text x="425.8" y="85.2">C</text>
<text x=".6" y="139.4">B</text>
<text x="425.8" y="139.4">B</text>
<text x=".6" y="193.7">A</text>
<text x="425.8" y="193.7">A</text>
<text x="44.6" y="221.1">5</text>
<text x="129.2" y="221.1">4</text>
<text x="213.7" y="221.1">3</text>
<text x="298.3" y="221.1">2</text>
<text x="376.5" y="217.4">Wednesday, May 14, 2014</text>
<text x="382.9" y="221.1">1</text>
<text x="412.9" y="217.7">6</text>
<text x="419.9" y="217.4">35</text>
</g>
</svg>
